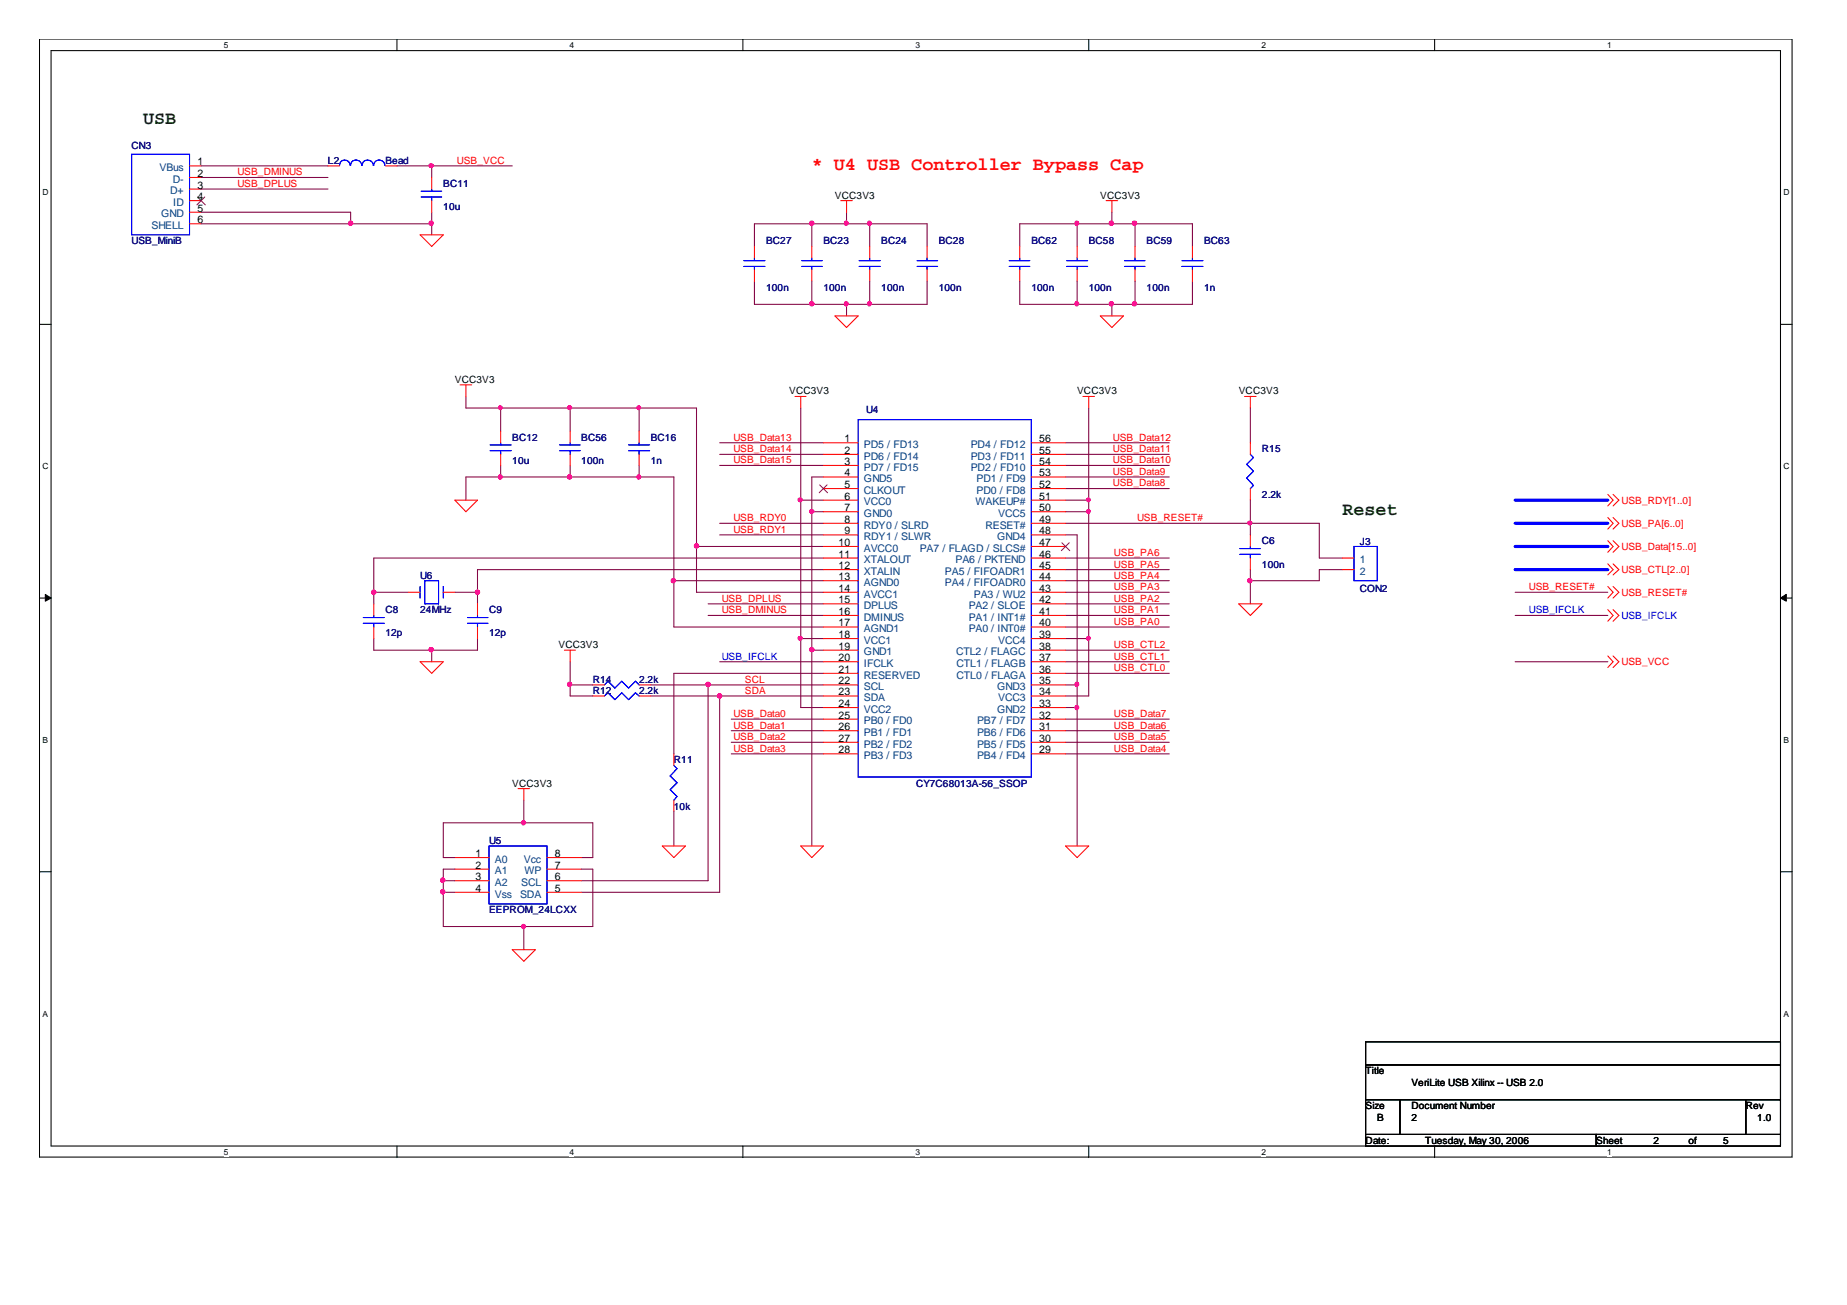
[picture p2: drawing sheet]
<svg xmlns="http://www.w3.org/2000/svg" width="297mm" height="210mm" viewBox="0 0 297 210" stroke-linecap="round" stroke-linejoin="round" font-family="sans-serif">
<path d="M6.3 6.3h281.9v179.8h-281.9zM8.2 8.1h278.1v176.2h-278.1z" fill="none" stroke="#000" stroke-width=".17"/>
<g fill="#fff">
<path d="M36 6.4h.7v1.6h-.7z"/>
<path d="M36 184.5h.7v1.5h-.7z"/>
</g>
<path d="M63.8 6.3v1.8M63.8 184.3v1.9" fill="none" stroke="#000" stroke-width=".17"/>
<g fill="#fff">
<path d="M91.6 6.4h.8v1.6h-.8z"/>
<path d="M91.6 184.5h.8v1.5h-.8z"/>
</g>
<path d="M119.5 6.3v1.8M119.5 184.3v1.9" fill="none" stroke="#000" stroke-width=".17"/>
<g fill="#fff">
<path d="M147.2 6.4h.8v1.6h-.8z"/>
<path d="M147.2 184.5h.8v1.5h-.8z"/>
</g>
<path d="M175.1 6.3v1.8M175.1 184.3v1.9" fill="none" stroke="#000" stroke-width=".17"/>
<g fill="#fff">
<path d="M202.9 6.4h.7v1.6h-.7z"/>
<path d="M202.9 184.5h.7v1.5h-.7z"/>
</g>
<path d="M230.7 6.3v1.8M230.7 184.3v1.9" fill="none" stroke="#000" stroke-width=".17"/>
<g fill="#fff">
<path d="M258.5 6.4h.7v1.6h-.7z"/>
<path d="M258.5 184.5h.7v1.5h-.7z"/>
<path d="M6.9 30.2h1v1.5h-1z"/>
<path d="M286.9 30.2h1v1.5h-1z"/>
<path d="M6.9 74.2h1v1.5h-1z"/>
<path d="M286.9 74.2h1v1.5h-1z"/>
</g>
<path d="M6.3 52.2h1.9M286.3 52.2h1.9" fill="none" stroke="#000" stroke-width=".17"/>
<g fill="#fff">
<path d="M6.9 118.2h.9v1.5h-.9z"/>
<path d="M286.9 118.2h.9v1.5h-.9z"/>
</g>
<path d="M6.3 96.2h1.9M286.3 96.2h1.9" fill="none" stroke="#000" stroke-width=".17"/>
<g fill="#000" stroke="#000" stroke-width=".16">
<path d="M7.3 95.6l.9 .6-.9 .5z" fill-rule="evenodd"/>
<path d="M286.3 96.2l1-.6v1.1z" fill-rule="evenodd"/>
</g>
<g fill="#fff">
<path d="M6.9 162.2h.9v1.6h-.9z"/>
<path d="M286.9 162.2h.9v1.6h-.9z"/>
</g>
<path d="M6.3 140.2h1.9M286.3 140.2h1.9M219.6 167.6h66.7v3.7h-66.7zM219.6 171.3h66.7v5.6h-66.7zM219.6 176.9h5.5v5.6h-5.5zM225.1 176.9h55.7v5.6h-55.7zM280.8 176.9h5.5v5.6h-5.5zM219.6 182.5h37.1v1.8h-37.1zM256.7 182.5h29.6v1.8h-29.6z" fill="none" stroke="#000" stroke-width=".17"/>
<g fill="none" stroke="#800040" stroke-width=".17">
<path d="M32.3 28.5h20.4M32.3 30.4h20.4M32.3 26.7h20.4M32.3 34.1h24.1v1.9M32.3 36h37.1M63.8 26.7h18.6M69.4 26.7v1.8M69.4 34.1v3.7M121.3 39.6v-3.6h27.8v3.6M130.6 36v3.6M136.1 34.1v1.9M139.9 36v3.6"/>
<path d="M164 39.6v-3.6h27.8v3.6M173.2 36v3.6M178.8 34.1v1.9M182.5 36v3.6M121.3 45.2v3.8h27.8v-3.8M130.6 45.2v3.8M136.1 49v1.8M139.9 45.2v3.8M164 45.2v3.8h27.8v-3.8M173.2 45.2v3.8M178.8 49v1.8M182.5 45.2v3.8"/>
<path d="M74.9 63.8v1.8h37.1v29.7h20.4M80.5 65.6v3.8M80.5 74.9v1.8M91.7 65.6v3.8M91.7 74.9v1.8M102.8 65.6v3.8M102.8 74.9v1.8M115.7 74.9h16.7M115.7 71.2h16.7M115.7 73.1h16.7M128.8 65.6v48.2h3.6M132.4 76.7h-1.8v59.4"/>
<path d="M171.4 74.9h16.6M171.4 71.2h16.6M171.4 73.1h16.6M171.4 76.7h16.6M171.4 78.6h16.6M175.1 65.6v46.3h-3.7M201.1 65.6v5.6M60.1 95.3h5.6M73.2 95.3h3.6M74.9 80.4v-3.7h33.5v24.2h24M108.4 93.4h24M112 87.9h20.4"/>
<path d="M113.9 99h18.5M113.9 97.1h18.5M115.7 84.2h16.7M115.7 86h16.7M128.8 80.4h3.6M130.6 82.3h1.8M132.4 89.8h-72.3v7.3M132.4 91.6h-55.6v5.5M171.4 95.3h16.6M171.4 99h16.6M171.4 93.4h16.6M171.4 89.8h16.6"/>
<path d="M171.4 84.2h40.8v5.6h3.7M171.4 91.6h16.6M171.4 97.1h16.6M171.4 86h1.8v50.1M171.4 82.3h3.7M171.4 80.4h3.7M201.1 80.4v5.6M201.1 91.6v5.5M215.9 91.6h-3.7v1.8h-11.1M243.7 95.3h14.9M243.7 99h14.9M60.1 102.7v1.9h16.7v-1.9"/>
<path d="M69.4 104.6v1.8M91.7 110.2h3.6M91.7 106.4v5.5h3.6M104.6 110.2h27.8M104.6 111.9h27.8M113.9 110.2v31.5h-20.4M115.7 111.9v31.6h-22.2M115.7 106.4h16.7M117.6 115.7h14.8M117.6 117.5h14.8M117.6 119.4h14.8M128.8 102.7h3.6"/>
<path d="M130.6 104.6h1.8M132.4 108.3h-24v13M171.4 115.7h16.6M171.4 117.5h16.6M171.4 119.4h16.6M171.4 106.4h16.6M171.4 108.3h16.6M171.4 104.6h16.6M171.4 110.2h1.8M171.4 113.8h1.8M171.4 100.9h16.6M171.4 102.7h3.7"/>
<path d="M243.7 106.4h14.9M73.2 137.9h-1.9v-5.6h24v5.6h-1.8M73.2 139.8h-1.9v9.2h24v-9.2h-1.8M84.2 128.7v3.6M108.4 130.5v5.6M117.6 121.3h14.8M171.4 121.3h16.6M71.3 143.5h1.9M71.3 141.7h1.9M84.2 149v3.8"/>
</g>
<g fill="#f0f" stroke="#f0f" stroke-width=".17">
<circle cx="60.1" cy="95.3" r=".35"/>
<circle cx="76.8" cy="95.3" r=".35"/>
<circle cx="108.3" cy="93.4" r=".35"/>
<circle cx="112" cy="87.8" r=".35"/>
<circle cx="113.9" cy="110.1" r=".35"/>
<circle cx="115.7" cy="111.9" r=".35"/>
<circle cx="130.6" cy="82.3" r=".33"/>
<circle cx="173.1" cy="110.1" r=".33"/>
<circle cx="102.7" cy="76.7" r=".33"/>
<circle cx="201" cy="93.4" r=".35"/>
<circle cx="128.7" cy="80.4" r=".33"/>
<circle cx="128.7" cy="102.7" r=".33"/>
<circle cx="91.6" cy="110.1" r=".35"/>
<circle cx="175" cy="102.7" r=".31"/>
<circle cx="175" cy="80.4" r=".31"/>
<circle cx="84.2" cy="149" r=".33"/>
<circle cx="71.2" cy="143.4" r=".35"/>
<circle cx="173.1" cy="113.8" r=".33"/>
<circle cx="201" cy="84.1" r=".33"/>
<circle cx="71.2" cy="141.6" r=".35"/>
<circle cx="69.3" cy="104.5" r=".35"/>
<circle cx="175" cy="82.3" r=".31"/>
<circle cx="130.5" cy="104.5" r=".35"/>
<circle cx="136.1" cy="35.9" r=".33"/>
<circle cx="130.5" cy="35.9" r=".35"/>
<circle cx="84.2" cy="132.3" r=".33"/>
<circle cx="91.6" cy="76.7" r=".35"/>
<circle cx="139.8" cy="48.9" r=".33"/>
<circle cx="69.3" cy="35.9" r=".35"/>
<circle cx="56.4" cy="35.9" r=".35"/>
<circle cx="69.4" cy="26.6" r=".33"/>
<circle cx="80.5" cy="65.6" r=".31"/>
<circle cx="102.7" cy="65.6" r=".31"/>
<circle cx="80.4" cy="76.7" r=".33"/>
<circle cx="91.6" cy="65.6" r=".33"/>
<circle cx="130.5" cy="48.9" r=".35"/>
<circle cx="139.8" cy="35.9" r=".33"/>
<circle cx="136.1" cy="48.9" r=".33"/>
<circle cx="178.7" cy="35.9" r=".35"/>
<circle cx="173.1" cy="35.9" r=".33"/>
<circle cx="182.4" cy="48.9" r=".35"/>
<circle cx="173.1" cy="48.9" r=".33"/>
<circle cx="182.4" cy="35.9" r=".35"/>
<circle cx="178.7" cy="48.9" r=".35"/>
</g>
<path d="M243.7 91.6h14.9M243.7 87.9h14.9M243.7 84.2h14.9M243.7 80.4h14.9" fill="none" stroke="#00f" stroke-width=".51"/>
<g fill="none" stroke="#f00" stroke-width=".17">
<path d="M30.5 32.3h1.8M30.5 26.7h1.8M30.5 28.5h1.8M30.5 30.4h1.8M30.5 34.1h1.8M30.5 36h1.8M52.7 26.7h1.9M62 26.7h1.8M67.6 37.8h3.7l-1.9 1.8zM69.4 28.5v1.9M69.4 32.3v1.8M121.3 39.6v1.9"/>
<path d="M130.6 39.6v1.9M135.2 32.3h1.9M136.1 32.3v1.8M139.9 39.6v1.9M149.1 39.6v1.9M164 39.6v1.9M173.2 39.6v1.9M177.9 32.3h1.8M178.8 32.3v1.8M182.5 39.6v1.9M191.8 39.6v1.9M121.3 43.4v1.8"/>
<path d="M130.6 43.4v1.8M134.3 50.8h3.7l-1.9 1.9zM139.9 43.4v1.8M149.1 43.4v1.8M164 43.4v1.8M173.2 43.4v1.8M177 50.8h3.7l-1.9 1.9zM182.5 43.4v1.8M191.8 43.4v1.8M74 61.9h1.9M74.9 61.9v1.9M80.5 69.4v1.8"/>
<path d="M80.5 73.1v1.8M91.7 69.4v1.8M91.7 73.1v1.8M102.8 69.4v1.8M102.8 73.1v1.8M127.8 63.8h1.8M128.8 63.8v1.8M132.4 71.2h5.6M132.4 73.1h5.6M132.4 74.9h5.6M132.4 76.7h5.6M132.4 78.6h5.6"/>
<path d="M165.9 71.2h5.5M165.9 73.1h5.5M165.9 74.9h5.5M165.9 76.7h5.5M165.9 78.6h5.5M174.2 63.8h1.8M175.1 63.8v1.8M200.2 63.8h1.8M201.1 63.8v1.8M201.1 71.2v1.9M201.1 78.6v1.8M258.6 79.5l.8 .9-.8 1"/>
<path d="M259.4 79.5l.9 .9-.9 1M60.1 97.1v1.9M65.7 95.3h1.9M71.3 95.3h1.9M73.2 80.4h3.6l-1.9 1.9zM76.8 97.1v1.9M132.4 97.1h5.6M132.4 80.4h5.6M132.4 89.8h5.6M132.4 91.6h5.6M132.4 82.3h5.6M132.4 84.2h5.6"/>
<path d="M132.4 86h5.6M132.4 87.9h5.6M132.4 93.4h5.6M132.4 95.3h5.6M132.4 99h5.6M165.9 97.1h5.5M165.9 80.4h5.5M165.9 89.8h5.5M165.9 91.6h5.5M165.9 82.3h5.5M165.9 84.2h5.5M165.9 86h5.5"/>
<path d="M165.9 87.9h5.5M165.9 93.4h5.5M165.9 95.3h5.5M165.9 99h5.5M199.2 97.1h3.7l-1.8 1.9zM201.1 86v1.9M201.1 89.8v1.8M215.9 89.8h1.9M215.9 91.6h1.9M258.6 94.3l.8 1-.8 .9M258.6 90.7l.8 .9-.8 .9M258.6 87l.8 .9-.8 .9"/>
<path d="M258.6 98.1l.8 .9-.8 .9M258.6 83.2l.8 1-.8 .9M259.4 94.3l.9 1-.9 .9M259.4 90.7l.9 .9-.9 .9M259.4 87l.9 .9-.9 .9M259.4 98.1l.9 .9-.9 .9M259.4 83.2l.9 1-.9 .9M60.1 100.9v1.8M67.6 106.4h3.7l-1.9 1.9zM76.8 100.9v1.8M90.8 104.6h1.7M91.7 104.6v1.8"/>
<path d="M95.3 110.2h1.9M95.3 111.9h1.9M102.8 110.2h1.8M102.8 111.9h1.8M132.4 104.6h5.6M132.4 106.4h5.6M132.4 110.2h5.6M132.4 111.9h5.6M132.4 100.9h5.6M132.4 102.7h5.6M132.4 108.3h5.6M132.4 113.8h5.6"/>
<path d="M132.4 115.7h5.6M132.4 117.5h5.6M132.4 119.4h5.6M165.9 104.6h5.5M165.9 106.4h5.5M165.9 110.2h5.5M165.9 111.9h5.5M165.9 100.9h5.5M165.9 102.7h5.5M165.9 108.3h5.5M165.9 113.8h5.5M165.9 115.7h5.5"/>
<path d="M165.9 117.5h5.5M165.9 119.4h5.5M258.6 105.5l.8 .9-.8 1M259.4 105.5l.9 .9-.9 1M73.2 137.9h5.5M73.2 139.8h5.5M83.3 126.8h1.9M84.2 126.8v1.9M88 137.9h5.5M88 139.8h5.5M106.5 136.1h3.7l-1.8 1.8zM108.4 121.3v1.8"/>
<path d="M108.4 128.7v1.8M128.8 136.1h3.6l-1.8 1.8zM132.4 121.3h5.6M165.9 121.3h5.5M171.4 136.1h3.7l-1.9 1.8zM73.2 141.7h5.5M73.2 143.5h5.5M82.4 152.8h3.7l-1.9 1.8zM88 141.7h5.5M88 143.5h5.5"/>
</g>
<g fill="none" stroke="#00f" stroke-width=".17">
<path d="M21.2 24.8h9.3v13h-9.3zM54.6 26.6a.85 .85 0 0 1 .9-.9 .85 .85 0 0 1 .8 .9M56.4 26.6a.89 .89 0 0 1 .9-.8 .89 .89 0 0 1 .9 .8M58.3 26.6a.89 .89 0 0 1 .8-.8 .89 .89 0 0 1 .9 .8M60.1 26.6a.89 .89 0 0 1 .9-.8 .89 .89 0 0 1 .9 .8M67.7 31.7h3.3M67.7 30.7h3.3M69.4 30.4v.3M69.4 31.7v.6M119.6 42.9h3.4M119.6 41.9h3.4M121.3 41.5v.4"/>
<path d="M121.3 42.9v.5M128.9 42.9h3.3M128.9 41.9h3.3M130.6 41.5v.4M130.6 42.9v.5M138.2 42.9h3.4M138.2 41.9h3.4M139.9 41.5v.4M139.9 42.9v.5M147.5 42.9h3.3M147.5 41.9h3.3M149.1 41.5v.4"/>
<path d="M149.1 42.9v.5M162.3 42.9h3.3M162.3 41.9h3.3M164 41.5v.4M164 42.9v.5M171.5 42.9h3.4M171.5 41.9h3.4M173.2 41.5v.4M173.2 42.9v.5M180.8 42.9h3.3M180.8 41.9h3.3M182.5 41.5v.4"/>
<path d="M182.5 42.9v.5M190.1 42.9h3.4M190.1 41.9h3.4M191.8 41.5v.4M191.8 42.9v.5M78.8 72.5h3.4M78.8 71.6h3.4M80.5 71.2v.4M80.5 72.5v.6M90 72.5h3.3M90 71.6h3.3M91.7 71.2v.4"/>
<path d="M91.7 72.5v.6M101.1 72.5h3.4M101.1 71.6h3.4M102.8 71.2v.4M102.8 72.5v.6M138 67.5h27.9v57.5h-27.9zM201.1 73.1l.5 .5-1.1 1.1 1.1 1.1-1.1 1.1 1.1 1.2-.5 .5M58.4 99.3h3.4M60.1 99v.3M67.6 94.3v1.9M68.3 93.4h2.2v3.7h-2.2zM71.3 94.3v1.9"/>
<path d="M75.2 99.3h3.3M76.8 99v.3M199.4 89.2h3.3M199.4 88.2h3.3M201.1 87.9v.3M201.1 89.2v.6M217.8 87.9h3.7v5.5h-3.7zM58.4 100.3h3.4M60.1 100.3v.6M75.2 100.3h3.3M76.8 100.3v.6M97.2 110.2l.6-.6 1.1 1.1 1.1-1.1 1.1 1.1 1.1-1.1 .6 .6"/>
<path d="M97.2 111.9l.6-.5 1.1 1.1 1.1-1.1 1.1 1.1 1.1-1.1 .6 .5M78.7 136.1h9.3v9.3h-9.3zM108.4 123.1l.5 .5-1.1 1.2 1.1 1.1-1.1 1.1 1.1 1.1-.5 .6"/>
</g>
<path d="M31.7 31.7l1.3 1.2M32.9 31.7l-1.2 1.2M131.8 78l1.3 1.3M133 78l-1.3 1.3M170.8 87.3l1.2 1.3M172 87.3l-1.3 1.3" fill="none" stroke="#804000" stroke-width=".16"/>
<g font-size="3" fill="#004000">
<text x="23" y="19.9">USB</text>
<text x="215.9" y="82.9">Reset</text>
</g>
<text font-size="3" fill="#f00" x="130.6" y="27.3">* U4 USB Controller Bypass Cap</text>
<g font-size="1.7" fill="#004080">
<text x="25.7" y="27.5">VBus</text>
<text x="27.8" y="29.4">D-</text>
<text x="25.9" y="35">GND</text>
<text x="27.3" y="31.3">D+</text>
<text x="27.9" y="33.1">ID</text>
<text x="24.4" y="36.8">SHELL</text>
<text x="138.9" y="72.1">PD5 / FD13</text>
<text x="138.9" y="73.9">PD6 / FD14</text>
<text x="138.9" y="75.7">PD7 / FD15</text>
<text x="138.9" y="77.6">GND5</text>
<text x="156.1" y="72.1">PD4 / FD12</text>
<text x="156.1" y="73.9">PD3 / FD11</text>
<text x="156.1" y="75.7">PD2 / FD10</text>
<text x="157.1" y="77.6">PD1 / FD9</text>
<text x="138.9" y="79.4">CLKOUT</text>
<text x="138.9" y="81.3">VCC0</text>
<text x="138.9" y="83.2">GND0</text>
<text x="156.9" y="81.3">WAKEUP#</text>
<text x="157.1" y="79.4">PD0 / FD8</text>
<text x="160.5" y="83.2">VCC5</text>
<text x="138.9" y="85">RDY0 / SLRD</text>
<text x="138.9" y="86.9">RDY1 / SLWR</text>
<text x="138.9" y="88.7">AVCC0</text>
<text x="147.9" y="88.7">PA7 / FLAGD / SLCS#</text>
<text x="158.5" y="85">RESET#</text>
<text x="160.4" y="86.9">GND4</text>
<text x="138.9" y="90.6">XTALOUT</text>
<text x="138.9" y="92.5">XTALIN</text>
<text x="138.9" y="94.2">AGND0</text>
<text x="152" y="92.5">PA5 / FIFOADR1</text>
<text x="152" y="94.2">PA4 / FIFOADR0</text>
<text x="153.7" y="90.6">PA6 / PKTEND</text>
<text x="218.7" y="90.6">1</text>
<text x="218.7" y="92.5">2</text>
<text x="138.9" y="96.1">AVCC1</text>
<text x="138.9" y="98">DPLUS</text>
<text x="138.9" y="99.8">DMINUS</text>
<text x="138.9" y="101.7">AGND1</text>
<text x="155.8" y="98">PA2 / SLOE</text>
<text x="155.8" y="99.8">PA1 / INT1#</text>
<text x="155.8" y="101.7">PA0 / INT0#</text>
<text x="156.6" y="96.1">PA3 / WU2</text>
<text x="138.9" y="103.6">VCC1</text>
<text x="138.9" y="105.4">GND1</text>
<text x="138.9" y="107.3">IFCLK</text>
<text x="153.8" y="105.4">CTL2 / FLAGC</text>
<text x="153.8" y="107.3">CTL1 / FLAGB</text>
<text x="160.5" y="103.6">VCC4</text>
<text x="138.9" y="109.1">RESERVED</text>
<text x="138.9" y="111">SCL</text>
<text x="138.9" y="112.8">SDA</text>
<text x="153.8" y="109.1">CTL0 / FLAGA</text>
<text x="160.4" y="111">GND3</text>
<text x="160.5" y="112.8">VCC3</text>
<text x="138.9" y="114.7">VCC2</text>
<text x="138.9" y="116.5">PB0 / FD0</text>
<text x="138.9" y="118.4">PB1 / FD1</text>
<text x="157.1" y="116.5">PB7 / FD7</text>
<text x="157.1" y="118.4">PB6 / FD6</text>
<text x="160.4" y="114.7">GND2</text>
<text x="138.9" y="120.2">PB2 / FD2</text>
<text x="138.9" y="122.1">PB3 / FD3</text>
<text x="157.1" y="120.2">PB5 / FD5</text>
<text x="157.1" y="122.1">PB4 / FD4</text>
<text x="79.6" y="138.8">A0</text>
<text x="79.6" y="140.6">A1</text>
<text x="79.6" y="142.5">A2</text>
<text x="83.8" y="142.5">SCL</text>
<text x="84.2" y="138.8">Vcc</text>
<text x="84.3" y="140.6">WP</text>
<text x="79.6" y="144.4">Vss</text>
<text x="83.7" y="144.4">SDA</text>
</g>
<g font-size="1.7">
<text x="31.7" y="26.6">1</text>
<text x="31.7" y="28.5">2</text>
<text x="31.7" y="30.3">3</text>
<text x="31.7" y="32.2">4</text>
<text x="31.7" y="34.1">5</text>
<text x="31.7" y="35.9">6</text>
<text x="135.8" y="71.1">1</text>
<text x="167.1" y="71.1">56</text>
<text x="135.8" y="73">2</text>
<text x="135.8" y="74.8">3</text>
<text x="135.8" y="76.6">4</text>
<text x="167.1" y="73">55</text>
<text x="167.1" y="74.8">54</text>
<text x="167.1" y="76.6">53</text>
<text x="135.8" y="78.5">5</text>
<text x="135.8" y="80.4">6</text>
<text x="135.8" y="82.2">7</text>
<text x="167.1" y="78.5">52</text>
<text x="167.1" y="80.4">51</text>
<text x="167.1" y="82.2">50</text>
<text x="134.9" y="87.8">10</text>
<text x="134.9" y="89.7">11</text>
<text x="135.8" y="84.1">8</text>
<text x="135.8" y="86">9</text>
<text x="167.1" y="84.1">49</text>
<text x="167.1" y="86">48</text>
<text x="167.1" y="87.8">47</text>
<text x="167.1" y="89.7">46</text>
<text x="134.9" y="91.5">12</text>
<text x="134.9" y="93.3">13</text>
<text x="134.9" y="95.2">14</text>
<text x="167.1" y="91.5">45</text>
<text x="167.1" y="93.3">44</text>
<text x="167.1" y="95.2">43</text>
<text x="134.9" y="97">15</text>
<text x="134.9" y="98.9">16</text>
<text x="134.9" y="100.8">17</text>
<text x="167.1" y="97">42</text>
<text x="167.1" y="98.9">41</text>
<text x="167.1" y="100.8">40</text>
<text x="134.9" y="102.6">18</text>
<text x="134.9" y="104.5">19</text>
<text x="134.9" y="106.4">20</text>
<text x="167.1" y="106.4">37</text>
<text x="167.1" y="102.6">39</text>
<text x="167.1" y="104.5">38</text>
<text x="134.9" y="108.2">21</text>
<text x="134.9" y="110.1">22</text>
<text x="134.9" y="111.9">23</text>
<text x="134.9" y="113.7">24</text>
<text x="167.1" y="108.2">36</text>
<text x="167.1" y="110.1">35</text>
<text x="167.1" y="111.9">34</text>
<text x="167.1" y="113.7">33</text>
<text x="134.9" y="115.6">25</text>
<text x="134.9" y="117.4">26</text>
<text x="134.9" y="119.3">27</text>
<text x="167.1" y="115.6">32</text>
<text x="167.1" y="117.4">31</text>
<text x="167.1" y="119.3">30</text>
<text x="134.9" y="121.2">28</text>
<text x="167.1" y="121.2">29</text>
<text x="76.5" y="137.9">1</text>
<text x="89.2" y="137.9">8</text>
<text x="76.5" y="139.7">2</text>
<text x="76.5" y="141.6">3</text>
<text x="76.5" y="143.4">4</text>
<text x="89.2" y="139.7">7</text>
<text x="89.2" y="143.4">5</text>
<text x="89.2" y="141.6">6</text>
</g>
<g font-size="1.6" fill="#000080">
<text x="21.2" y="24">CN3</text>
<text x="52.7" y="26.3">L2</text>
<text x="62" y="26.3">Bead</text>
<text x="71.3" y="30.1">BC11</text>
<text x="71.3" y="33.8">10u</text>
<text x="21.2" y="39.3">USB_MiniB</text>
<text x="123.2" y="39.3">BC27</text>
<text x="132.4" y="39.3">BC23</text>
<text x="141.7" y="39.3">BC24</text>
<text x="151" y="39.3">BC28</text>
<text x="165.9" y="39.3">BC62</text>
<text x="175.1" y="39.3">BC58</text>
<text x="184.4" y="39.3">BC59</text>
<text x="193.6" y="39.3">BC63</text>
<text x="123.2" y="46.8">100n</text>
<text x="132.4" y="46.8">100n</text>
<text x="141.7" y="46.8">100n</text>
<text x="151" y="46.8">100n</text>
<text x="165.9" y="46.8">100n</text>
<text x="175.1" y="46.8">100n</text>
<text x="184.4" y="46.8">100n</text>
<text x="193.6" y="46.8">1n</text>
<text x="82.4" y="70.9">BC12</text>
<text x="93.5" y="70.9">BC56</text>
<text x="104.6" y="70.9">BC16</text>
<text x="139.3" y="66.4">U4</text>
<text x="82.4" y="74.6">10u</text>
<text x="93.5" y="74.6">100n</text>
<text x="104.6" y="74.6">1n</text>
<text x="202.9" y="72.7">R15</text>
<text x="202.9" y="80.1">2.2k</text>
<text x="202.9" y="87.6">C6</text>
<text x="218.7" y="87.7">J3</text>
<text x="67.6" y="93.1">U6</text>
<text x="202.9" y="91.3">100n</text>
<text x="218.7" y="95.2">CON2</text>
<text x="62" y="98.7">C8</text>
<text x="67.6" y="98.7">24MHz</text>
<text x="78.7" y="98.7">C9</text>
<text x="62" y="102.4">12p</text>
<text x="78.7" y="102.4">12p</text>
<text x="95.3" y="109.8">R14</text>
<text x="95.3" y="111.7">R12</text>
<text x="102.8" y="109.8">2.2k</text>
<text x="102.8" y="111.7">2.2k</text>
<text x="108.4" y="122.8">R11</text>
<text x="108.4" y="130.2">10k</text>
<text x="147.3" y="126.5">CY7C68013A-56_SSOP</text>
<text x="78.7" y="135.7">U5</text>
<text x="78.7" y="146.9">EEPROM_24LCXX</text>
</g>
<g font-size="1.6" fill="#f00">
<text x="38.2" y="28.2">USB_DMINUS</text>
<text x="73.5" y="26.3">USB_VCC</text>
<text x="38.2" y="30.1">USB_DPLUS</text>
<text x="117.9" y="70.9">USB_Data13</text>
<text x="179" y="70.9">USB_Data12</text>
<text x="117.9" y="74.5">USB_Data15</text>
<text x="117.9" y="72.7">USB_Data14</text>
<text x="179" y="72.7">USB_Data11</text>
<text x="179" y="76.4">USB_Data9</text>
<text x="179" y="74.5">USB_Data10</text>
<text x="117.9" y="83.8">USB_RDY0</text>
<text x="179" y="78.2">USB_Data8</text>
<text x="182.9" y="83.8">USB_RESET#</text>
<text x="260.8" y="81">USB_RDY[1..0]</text>
<text x="117.9" y="85.7">USB_RDY1</text>
<text x="179.2" y="89.4">USB_PA6</text>
<text x="260.8" y="88.5">USB_Data[15..0]</text>
<text x="260.8" y="84.8">USB_PA[6..0]</text>
<text x="179.2" y="93.1">USB_PA4</text>
<text x="179.2" y="91.3">USB_PA5</text>
<text x="179.2" y="94.9">USB_PA3</text>
<text x="245.9" y="94.9">USB_RESET#</text>
<text x="260.8" y="95.9">USB_RESET#</text>
<text x="260.8" y="92.2">USB_CTL[2..0]</text>
<text x="116.1" y="98.7">USB_DMINUS</text>
<text x="116.1" y="96.8">USB_DPLUS</text>
<text x="179.2" y="100.5">USB_PA0</text>
<text x="179.2" y="98.7">USB_PA1</text>
<text x="179.2" y="96.8">USB_PA2</text>
<text x="179.2" y="106.1">USB_CTL1</text>
<text x="179.2" y="108">USB_CTL0</text>
<text x="179.2" y="104.2">USB_CTL2</text>
<text x="260.8" y="107">USB_VCC</text>
<text x="119.8" y="111.6">SDA</text>
<text x="119.8" y="109.8">SCL</text>
<text x="117.9" y="115.3">USB_Data0</text>
<text x="117.9" y="117.2">USB_Data1</text>
<text x="117.9" y="119.1">USB_Data2</text>
<text x="179.2" y="115.3">USB_Data7</text>
<text x="179.2" y="119.1">USB_Data5</text>
<text x="179.2" y="117.2">USB_Data6</text>
<text x="117.9" y="120.9">USB_Data3</text>
<text x="179.2" y="120.9">USB_Data4</text>
</g>
<g font-size="1.6">
<text x="134.3" y="31.9">VCC3V3</text>
<text x="177" y="31.9">VCC3V3</text>
<text x="73.2" y="61.6">VCC3V3</text>
<text x="126.9" y="63.4">VCC3V3</text>
<text x="173.2" y="63.4">VCC3V3</text>
<text x="199.2" y="63.4">VCC3V3</text>
<text x="89.8" y="104.2">VCC3V3</text>
<text x="82.4" y="126.5">VCC3V3</text>
<text x="219.6" y="172.8">Title</text>
<text x="219.6" y="178.4">Size</text>
<text x="227" y="178.4">Document Number</text>
<text x="227" y="174.7">VeriLite USB Xilinx -- USB 2.0</text>
<text x="280.8" y="178.4">Rev</text>
<text x="219.6" y="184">Date:</text>
<text x="221.5" y="180.3">B</text>
<text x="227" y="180.3">2</text>
<text x="229.2" y="184">Tuesday, May 30, 2006</text>
<text x="256.7" y="184">Sheet</text>
<text x="265.9" y="184">2</text>
<text x="271.5" y="184">of</text>
<text x="277.1" y="184">5</text>
<text x="282.6" y="180.3">1.0</text>
</g>
<g font-size="1.6" fill="#00f">
<text x="245.9" y="98.7">USB_IFCLK</text>
<text x="260.8" y="99.6">USB_IFCLK</text>
<text x="116.1" y="106.1">USB_IFCLK</text>
</g>
<g font-size="1.4">
<text x="36" y="7.7">5</text>
<text x="91.6" y="7.7">4</text>
<text x="147.2" y="7.7">3</text>
<text x="202.9" y="7.7">2</text>
<text x="258.5" y="7.7">1</text>
<text x="6.9" y="31.4">D</text>
<text x="286.9" y="31.4">D</text>
<text x="6.9" y="75.5">C</text>
<text x="286.9" y="75.5">C</text>
<text x="6.9" y="119.5">B</text>
<text x="286.9" y="119.5">B</text>
<text x="6.9" y="163.5">A</text>
<text x="286.9" y="163.5">A</text>
<text x="36" y="185.8">5</text>
<text x="91.6" y="185.8">4</text>
<text x="147.2" y="185.8">3</text>
<text x="202.9" y="185.8">2</text>
<text x="258.5" y="185.8">1</text>
</g>
</svg>
